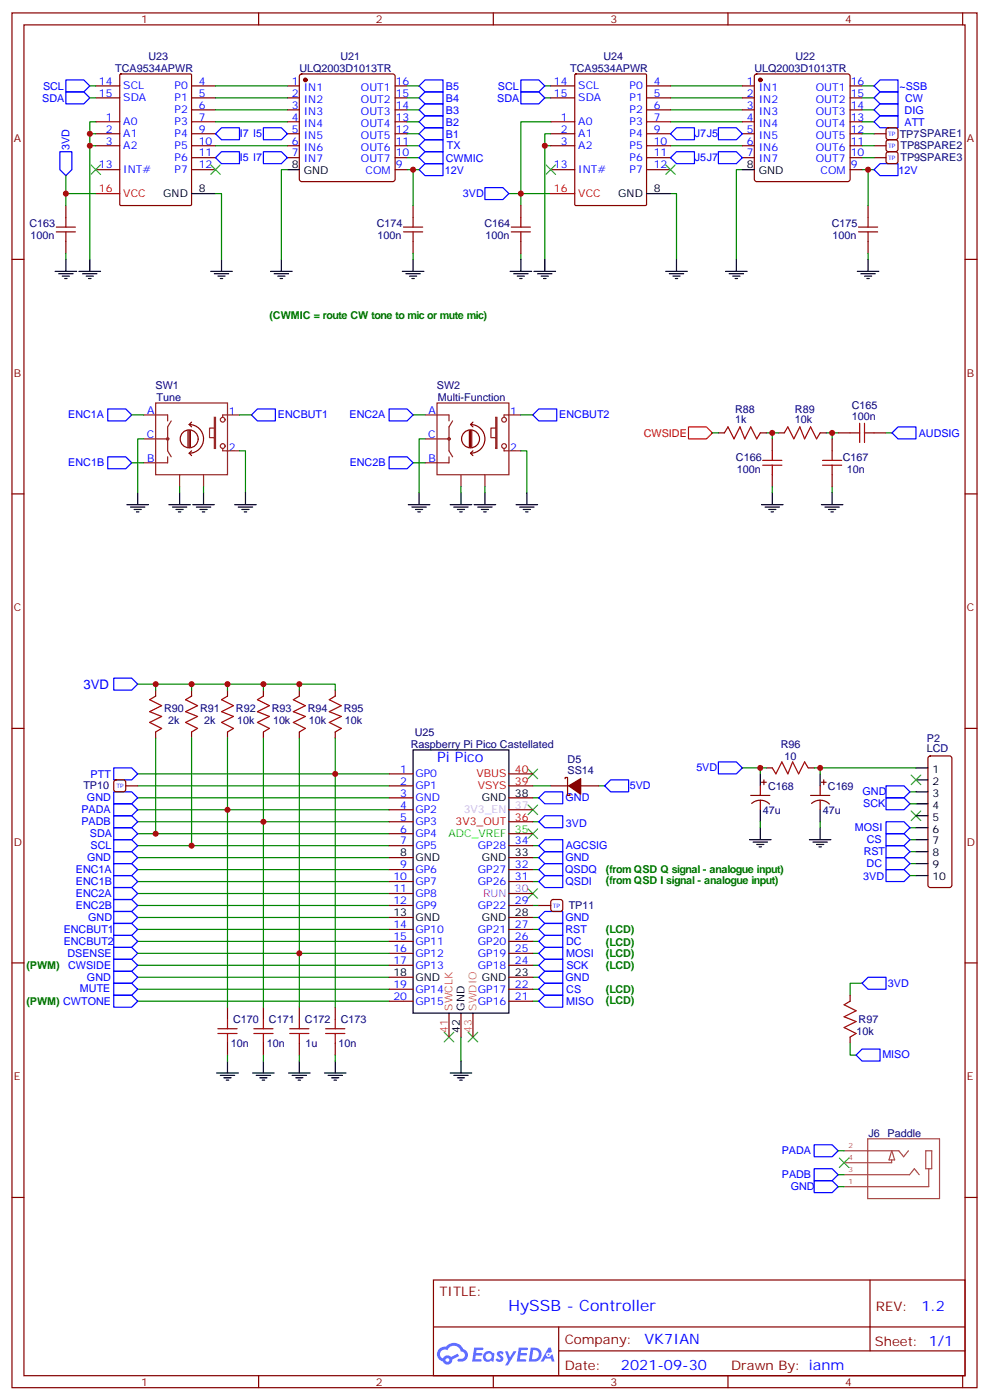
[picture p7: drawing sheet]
<svg xmlns="http://www.w3.org/2000/svg" width="291mm" height="413mm" viewBox="0 0 291 413" stroke-linecap="round" stroke-linejoin="round" font-family="sans-serif">
<g fill="none" stroke="#870000" stroke-width=".35">
<path d="M3.5 3.8h284.4v405.4h-284.4zM7.1 7.3h277.2v398.3h-277.2zM76.2 3.8v3.5M145.3 3.8v3.5M214.5 3.8v3.5M283.6 3.8v3.5M3.5 76.5h3.6M284.3 76.5h3.6M3.5 145.6h3.6M284.3 145.6h3.6M3.5 214.8h3.6M284.3 214.8h3.6"/>
<path d="M3.5 283.9h3.6M284.3 283.9h3.6M3.5 353.1h3.6M284.3 353.1h3.6M127.7 377.4h156.6v28.2h-156.6zM256.3 377.4v20.9M127.7 391.2h156.5M164.6 398.3h119.6M164.6 391.2v14.2M76.2 405.6v3.6M145.3 405.6v3.6M214.5 405.6v3.6"/>
<path d="M283.6 405.6v3.6"/>
</g>
<g fill="#5487ff">
<path d="M146.7 398.6a1.22 1.22 0 0 1 1.7 .2l-.4 .6a.47 .47 0 0 0-.3-.4 .47 .47 0 0 0-.5 .2l.1 .2a1.14 1.14 0 0 1 .8 1.8 1.14 1.14 0 0 1-1.9 0l-.2-.2 .5-.6 .7 .5a.29 .29 0 0 0 .3-.3 .29 .29 0 0 0-.2-.3 1.04 1.04 0 0 1-.6-1.7z"/>
<path d="M139.7 397.3h2.4l.3 .2-.2 .5-1.8 .1-.1 .8h1.5l.3 .4-.3 .4h-1.6l-.2 1.1h1.7l.2 .3-.2 .3-2.6 .1z"/>
<path d="M152.8 397.3h2.4l.3 .2-.1 .5-1.8 .1-.2 .8h1.6l.3 .4-.4 .4h-1.6l-.1 1.1h1.7l.2 .3-.2 .3-2.6 .1z"/>
<path d="M161.6 397.3h.7l.3 1.3-.6 .3a.69 .69 0 0 0-1 .3 .69 .69 0 0 0 .4 .9 .69 .69 0 0 0 .9-.6l.5-.2 .6 2.2h-.8l-.2-.9h-1.8l-.5 .9h-.8z"/>
<path d="M148.8 398.4h.8l.6 1.8 1.1-1.8h.9l-2.6 4.2h-.8l.9-1.5z"/>
<path d="M156.4 397.3l-.6 4.2h1.3a2.11 2.11 0 0 0 2.5-2.1 2.11 2.11 0 0 0-2.5-2.1zM157.1 398.1a1.39 1.39 0 0 1 1.7 1.4 1.39 1.39 0 0 1-1.8 1.3h-.3z"/>
<path d="M142.7 399a1.54 1.54 0 0 0-.1 2.1 1.54 1.54 0 0 0 2.2 .1l.6 .3 .3-2.3-.2-.3h-.4a1.49 1.49 0 0 0-2.4 .1zM143 400a.94 .94 0 0 1 1.8 0 .94 .94 0 0 1-1.8 0z"/>
<path d="M129.4 397.7a2.18 2.18 0 0 0 1.1 3.7 1.44 1.44 0 0 0 1.6 .9 1.44 1.44 0 0 0 1.2-1.4l2-1-.5-.8-1.9 1a1.47 1.47 0 0 0-2.4 .4 1.39 1.39 0 0 1-.7-1.9 1.39 1.39 0 0 1 2-.5 2.12 2.12 0 0 1 2.2-1.3 2.12 2.12 0 0 1 1.9 1.7 1.14 1.14 0 0 1 1.1 1.4 1.14 1.14 0 0 1-1.7 .7 .43 .43 0 0 0-.5 .4 .43 .43 0 0 0 .4 .5 1.98 1.98 0 0 0 2.5-1.2 1.98 1.98 0 0 0-1.2-2.6 3.1 3.1 0 0 0-5.3-.6l-.9 .1zM131.3 401a.55 .55 0 0 1 1.1 0 .55 .55 0 0 1-1.1 0z"/>
<circle cx="161.6" cy="399.4" r=".26"/>
</g>
<g fill="none" stroke="#008700" stroke-width=".35">
<path d="M26.5 25.3h1.7M26.5 28.9h1.7M26.5 39.4h1.7M28.2 35.9h-1.7v40.6M63.5 25.3h21.2M63.5 28.9h21.2M63.5 32.4h21.2M63.5 35.9h21.2M119.9 25.3h3.6M119.9 28.9h3.6M119.9 32.4h3.6M119.9 35.9h3.6"/>
<path d="M119.9 39.4h3.6M160.5 25.3h1.8M160.5 28.9h1.8M162.3 35.9h-8.8v24.7M162.3 39.4h-1.8v3.6M197.6 25.3h21.1M197.6 28.9h21.1M197.6 32.4h21.1M197.6 35.9h21.1M254 25.3h3.5M254 28.9h3.5M254 32.4h3.5"/>
<path d="M254 35.9h3.5M254 39.4h3.5M19.4 51.8v5.3h8.8M19.4 57.1v3.5M26.5 43h1.7M63.5 57.1h1.8v19.4M63.5 43h21.2M84.7 50h-1.8v26.5M119.9 50h3.6M119.9 43h3.6M119.9 46.5h3.6M121.7 50v10.6"/>
<path d="M149.9 57.1h12.4M162.3 43h-1.8v33.5M197.6 57.1h1.7v19.4M197.6 43h21.1M218.7 50h-1.7v26.5M254 50h3.5M254 43h3.5M254 46.5h3.5M255.8 50v10.6M19.4 74.7v1.8M121.7 74.7v1.8M153.5 74.7v1.8"/>
<path d="M255.8 74.7v1.8M38.8 136.5h3.5M38.8 122.3h3.5M42.3 129.4h-1.7v15.9M70.6 132.9h1.7v12.4M70.6 122.3h3.5M121.7 136.5h3.5M121.7 122.3h3.5M125.2 129.4h-1.7v15.9M153.5 132.9h1.7v12.4M153.5 122.3h3.5M209.9 127.6h1.8"/>
<path d="M225.8 127.6h1.7M229.3 127.6h-1.8v1.8M243.4 127.6h1.8v1.8M245.2 127.6h1.7M261.1 127.6h1.7M52.9 143.5v1.8M60 143.5v1.8M135.8 143.5v1.8M142.9 143.5v1.8M227.5 143.5v1.8M245.2 143.5v1.8M40.6 201.7h15.8v1.8"/>
<path d="M45.9 201.7v1.8M45.9 217.6v28.2M56.4 201.7h42.4v1.8M56.4 217.6v31.7M67 201.7v1.8M67 217.6v79.4M77.6 201.7v1.8M77.6 217.6v79.4M88.2 201.7v1.8M88.2 217.6v79.4M98.8 217.6v79.4M40.6 238.8h74.1"/>
<path d="M40.6 231.7h74.1M40.6 228.2h74.1M40.6 235.2h74.1M157 231.7h5.3M157 235.2h1.7M176.4 231.7h1.8M218.7 226.4h7.1M224 226.4v1.8M239.9 226.4h30M241.7 226.4v1.8M268.1 233.5h1.8M268.1 237h1.8"/>
<path d="M40.6 259.9h74.1M40.6 256.4h74.1M40.6 249.3h74.1M40.6 245.8h74.1M40.6 242.3h74.1M40.6 252.9h74.1M157 259.9h1.7M157 256.4h1.7M157 249.3h1.7M157 242.3h1.7M157 252.9h1.7M224 242.3v1.8"/>
<path d="M241.7 242.3v1.8M268.1 254.6h1.8M268.1 251.1h1.8M268.1 247.6h1.8M268.1 244.1h1.8M268.1 258.2h1.8M40.6 277.6h74.1M40.6 274h74.1M40.6 267h74.1M40.6 263.5h74.1M40.6 270.5h74.1M157 277.6h1.7"/>
<path d="M157 274h1.7M157 267h1.7M157 270.5h1.7M40.6 295.2h74.1M40.6 291.7h74.1M40.6 284.6h74.1M40.6 281.1h74.1M40.6 288.1h74.1M157 295.2h1.7M157 291.7h1.7M157 284.6h1.7M157 281.1h1.7"/>
<path d="M157 288.1h1.7M254 289.9h-3.5v3.5M67 311.1v1.7M77.6 311.1v1.7M88.2 311.1v1.7M98.8 311.1v1.7M135.8 305.8v7M250.5 307.6v3.5h1.7M246.9 339.3h1.8M246.9 346.4h1.8M246.9 349.9h1.8"/>
</g>
<g fill="none" stroke="#3c3" stroke-width=".35">
<path d="M26.8 48.6l2.8 2.8M29.6 48.6l-2.8 2.8M62.1 48.6l2.8 2.8M64.9 48.6l-2.8 2.8M160.9 48.6l2.8 2.8M163.7 48.6l-2.8 2.8M196.1 48.6l2.9 2.8M199 48.6l-2.9 2.8M155.6 237.3l2.8 2.9M155.6 226.8l2.8 2.8M158.4 237.3l-2.8 2.9M158.4 226.8l-2.8 2.8"/>
<path d="M268.5 239.1l2.8 2.8M268.5 228.5l2.8 2.9M271.3 239.1l-2.8 2.8M271.3 228.5l-2.8 2.9M155.6 244.4l2.8 2.8M158.4 244.4l-2.8 2.8M155.6 262l2.8 2.9M158.4 262l-2.8 2.9M130.9 304.4l2.8 2.8M133.7 304.4l-2.8 2.8M137.9 304.4l2.9 2.8M140.8 304.4l-2.9 2.8"/>
<path d="M247.3 341.4l2.8 2.8M250.1 341.4l-2.8 2.8"/>
</g>
<g fill="none" stroke="#00f" stroke-width=".35">
<path d="M19.4 27.1h5.3l1.8 1.8-1.8 1.7h-5.3zM19.4 23.6h5.3l1.8 1.7-1.8 1.8h-5.3zM63.5 39.4l1.8-1.7h5.3v3.5h-5.3zM77.6 37.7h5.3l1.8 1.7-1.8 1.8h-5.3zM123.5 39.4l1.7-1.7h5.3v3.5h-5.3zM125.2 34.1h5.3v3.6h-5.3l-1.7-1.8zM125.2 30.6h5.3v3.5h-5.3l-1.7-1.7zM125.2 27.1h5.3v3.5h-5.3l-1.7-1.7zM125.2 23.6h5.3v3.5h-5.3l-1.7-1.8zM153.5 23.6h5.2l1.8 1.7-1.8 1.8h-5.2zM153.5 27.1h5.2l1.8 1.8-1.8 1.7h-5.2zM197.6 39.4l1.7-1.7h5.3v3.5h-5.3z"/>
<path d="M211.7 37.7h5.3l1.7 1.7-1.7 1.8h-5.3zM259.3 30.6h5.3v3.5h-5.3l-1.8-1.7zM259.3 27.1h5.3v3.5h-5.3l-1.8-1.7zM259.3 23.6h5.3v3.5h-5.3l-1.8-1.8zM259.3 34.1h5.3v3.6h-5.3l-1.8-1.8zM17.6 44.7h3.6v5.3l-1.8 1.8-1.8-1.8zM63.5 46.5l1.8-1.8h5.3v3.6h-5.3zM77.6 44.7h5.3l1.8 1.8-1.8 1.8h-5.3zM123.5 50l1.7-1.7h5.3v3.5h-5.3zM123.5 43l1.7-1.8h5.3v3.5h-5.3zM125.2 44.7h5.3v3.6h-5.3l-1.7-1.8zM142.9 55.3h5.3l1.7 1.8-1.7 1.7h-5.3z"/>
<path d="M197.6 46.5l1.7-1.8h5.3v3.6h-5.3zM211.7 44.7h5.3l1.7 1.8-1.7 1.8h-5.3zM257.5 50l1.8-1.7h5.3v3.5h-5.3zM31.7 134.7h5.3l1.8 1.8-1.8 1.7h-5.3zM31.7 120.6h5.3l1.8 1.7-1.8 1.8h-5.3zM74.1 122.3l1.7-1.7h5.3v3.5h-5.3zM114.7 134.7h5.2l1.8 1.8-1.8 1.7h-5.2zM114.7 120.6h5.2l1.8 1.7-1.8 1.8h-5.2zM158.7 120.6h5.3v3.5h-5.3l-1.7-1.8zM262.8 127.6l1.8-1.7h5.3v3.5h-5.3zM33.5 200h5.3l1.8 1.7-1.8 1.8h-5.3zM33.5 233.5h5.3l1.8 1.7-1.8 1.8h-5.3z"/>
<path d="M33.5 226.4h5.3l1.8 1.8-1.8 1.7h-5.3zM33.5 237h5.3l1.8 1.8-1.8 1.7h-5.3zM158.7 235.2l1.8-1.7h5.3v3.5h-5.3zM179.9 229.9h5.3v3.6h-5.3l-1.7-1.8zM211.7 224.6h5.3l1.7 1.8-1.7 1.8h-5.3zM261.1 231.7h5.2l1.8 1.8-1.8 1.7h-5.2zM261.1 235.2h5.2l1.8 1.8-1.8 1.8h-5.2zM33.5 251.1h5.3l1.8 1.8-1.8 1.7h-5.3zM33.5 247.6h5.3l1.8 1.7-1.8 1.8h-5.3zM33.5 244.1h5.3l1.8 1.7-1.8 1.8h-5.3zM33.5 258.2h5.3l1.8 1.7-1.8 1.8h-5.3zM33.5 254.6h5.3l1.8 1.8-1.8 1.8h-5.3z"/>
<path d="M33.5 240.5h5.3l1.8 1.8-1.8 1.8h-5.3zM158.7 252.9l1.8-1.8h5.3v3.5h-5.3zM158.7 259.9l1.8-1.7h5.3v3.5h-5.3zM158.7 256.4l1.8-1.8h5.3v3.6h-5.3zM158.7 242.3l1.8-1.8h5.3v3.6h-5.3zM158.7 249.3l1.8-1.7h5.3v3.5h-5.3zM261.1 256.4h5.2l1.8 1.8-1.8 1.7h-5.2zM261.1 252.9h5.2l1.8 1.7-1.8 1.8h-5.2zM261.1 249.3h5.2l1.8 1.8-1.8 1.8h-5.2zM261.1 245.8h5.2l1.8 1.8-1.8 1.7h-5.2zM261.1 242.3h5.2l1.8 1.8-1.8 1.7h-5.2zM33.5 268.7h5.3l1.8 1.8-1.8 1.8h-5.3z"/>
<path d="M33.5 265.2h5.3l1.8 1.8-1.8 1.7h-5.3zM33.5 261.7h5.3l1.8 1.8-1.8 1.7h-5.3zM33.5 272.3h5.3l1.8 1.7-1.8 1.8h-5.3zM33.5 275.8h5.3l1.8 1.8-1.8 1.7h-5.3zM33.5 279.3h5.3l1.8 1.8-1.8 1.8h-5.3zM158.7 270.5l1.8-1.8h5.3v3.6h-5.3zM158.7 277.6l1.8-1.8h5.3v3.5h-5.3zM158.7 274l1.8-1.7h5.3v3.5h-5.3zM33.5 286.4h5.3l1.8 1.7-1.8 1.8h-5.3zM33.5 289.9h5.3l1.8 1.8-1.8 1.7h-5.3zM33.5 293.4h5.3l1.8 1.8-1.8 1.8h-5.3zM33.5 282.9h5.3l1.8 1.7-1.8 1.8h-5.3z"/>
<path d="M158.7 288.1l1.8-1.7h5.3v3.5h-5.3zM158.7 281.1l1.8-1.8h5.3v3.6h-5.3zM158.7 284.6l1.8-1.7h5.3v3.5h-5.3zM158.7 291.7l1.8-1.8h5.3v3.5h-5.3zM158.7 295.2l1.8-1.8h5.3v3.6h-5.3zM254 289.9l1.8-1.8h5.3v3.6h-5.3zM254 309.3h5.3v3.5h-5.3l-1.8-1.7zM239.9 337.5h5.3l1.7 1.8-1.7 1.8h-5.3zM239.9 344.6h5.3l1.7 1.8-1.7 1.7h-5.3zM239.9 348.1h5.3l1.7 1.8-1.7 1.7h-5.3z"/>
</g>
<g fill="none" stroke="#870000" stroke-width=".35">
<path d="M28.2 25.3h7.1M28.2 28.9h7.1M28.2 35.9h7.1M28.2 39.4h7.1M35.3 22l.3-.2h20.5l.3 .2v38.3l-.1 .3h-20.7l-.3-.2zM56.4 25.3h7.1M56.4 28.9h7.1M56.4 32.4h7.1M56.4 35.9h7.1M56.4 39.4h7.1M84.7 25.3h3.5M84.7 28.9h3.5"/>
<path d="M84.7 32.4h3.5M84.7 35.9h3.5M84.7 39.4h3.5M88.4 22l.5-.2h26.8l.5 .2 .2 .5v30.3l-.2 .5-.5 .3h-26.8l-.5-.3-.2-.5v-30.3zM116.4 25.3h3.5M116.4 28.9h3.5M116.4 32.4h3.5M116.4 35.9h3.5M116.4 39.4h3.5M162.3 25.3h7M162.3 28.9h7M162.3 35.9h7"/>
<path d="M162.3 39.4h7M169.4 22l.3-.2h20.4l.4 .2v38.3l-.2 .3h-20.6l-.3-.2zM190.5 25.3h7.1M190.5 28.9h7.1M190.5 32.4h7.1M190.5 35.9h7.1M190.5 39.4h7.1M218.7 25.3h3.5M218.7 28.9h3.5M218.7 32.4h3.5M218.7 35.9h3.5M218.7 39.4h3.5"/>
<path d="M222.5 22l.5-.2h26.8l.5 .2 .2 .5v30.3l-.3 .5-.4 .3h-26.8l-.5-.3-.3-.5v-30.3zM250.5 25.3h3.5M250.5 28.9h3.5M250.5 32.4h3.5M250.5 35.9h3.5M250.5 39.4h3.5M257.5 39.4h3.6M261.3 37.9l.5-.2h2.1l.5 .2 .2 .5v2.1l-.3 .5-.4 .2h-2.1l-.5-.2-.2-.5v-2.1zM28.2 43h7.1M28.2 50h7.1M56.4 43h7.1M56.4 46.5h7.1"/>
<path d="M56.4 50h7.1M84.7 43h3.5M84.7 46.5h3.5M116.4 43h3.5M116.4 46.5h3.5M116.4 50h3.5M162.3 43h7M162.3 50h7M190.5 43h7.1M190.5 46.5h7.1M190.5 50h7.1M218.7 43h3.5"/>
<path d="M218.7 46.5h3.5M250.5 43h3.5M250.5 46.5h3.5M250.5 50h3.5M257.5 43h3.6M257.5 46.5h3.6M261.3 41.4l.5-.2h2.1l.5 .2 .2 .5v2.1l-.3 .5-.4 .2h-2.1l-.5-.2-.2-.5v-2.1zM261.3 44.9l.5-.2h2.1l.5 .2 .2 .5v2.2l-.3 .5-.4 .2h-2.1l-.5-.3-.2-.4v-2.2zM19.4 60.6v3.5M19.4 71.2v3.5M121.7 60.6v3.5M121.7 71.2v3.5"/>
<path d="M153.5 60.6v3.5M153.5 71.2v3.5M255.8 60.6v3.5M255.8 71.2v3.5M211.7 127.6h1.7M224 127.6h1.8M227.5 129.4v3.5M227.5 140v3.5M229.3 127.6h1.8M241.7 127.6h1.7M245.2 129.4v3.5M245.2 140v3.5"/>
<path d="M246.9 127.6h3.6M257.5 127.6h3.6M45.9 203.5v1.7M45.9 215.8v1.8M56.4 203.5v1.7M56.4 215.8v1.8M67 203.5v1.7M67 215.8v1.8M77.6 203.5v1.7M77.6 215.8v1.8M88.2 203.5v1.7M88.2 215.8v1.8"/>
<path d="M98.8 203.5v1.7M98.8 215.8v1.8M33.7 230.1l.5-.2h2.1l.5 .2 .2 .5v2.2l-.2 .5-.5 .2h-2.1l-.5-.3-.2-.4v-2.2zM37 231.7h3.6M114.7 231.7h7M114.7 228.2h7M114.7 235.2h7M114.7 238.8h7M149.9 231.7h7.1M149.9 228.2h7.1M149.9 235.2h7.1M149.9 238.8h7.1"/>
<path d="M162.3 231.7h5.3M166.5 229.6v-.4h.7v5.3h.7v-.3M171.1 231.7h5.3M221.2 234.5h5.6M221.5 236.9a3.8 3.8 0 0 1 5.2 .2M224.4 230.6h1.4M225.1 229.9v1.5M225.8 226.4h1.7M238.1 226.4h1.8M238.8 234.5h5.7M239.1 236.9a3.8 3.8 0 0 1 5.3 .2M242 230.6h1.4"/>
<path d="M242.7 229.9v1.5M273.6 223.1l.5-.2h5.7l.5 .2 .2 .5v37.4l-.3 .5-.4 .2h-5.7l-.5-.2-.2-.5v-37.4zM114.7 242.3h7M114.7 245.8h7M114.7 249.3h7M114.7 252.9h7M114.7 256.4h7M114.7 259.9h7M149.9 242.3h7.1M149.9 245.8h7.1M149.9 249.3h7.1M149.9 252.9h7.1"/>
<path d="M149.9 256.4h7.1M149.9 259.9h7.1M114.7 263.5h7M114.7 267h7M114.7 270.5h7M114.7 274h7M114.7 277.6h7M149.9 263.5h7.1M149.9 267h7.1M149.9 270.5h7.1M149.9 274h7.1M149.9 277.6h7.1"/>
<path d="M158.7 267h3.6M162.5 265.4l.5-.2h2.1l.5 .2 .2 .5v2.1l-.2 .5-.5 .2h-2.1l-.5-.2-.2-.5v-2.1zM67 297v3.5M77.6 297v3.5M88.2 297v3.5M98.8 297v3.5M114.7 281.1h7M114.7 284.6h7M114.7 288.1h7M114.7 291.7h7M114.7 295.2h7M132.3 298.7v7.1"/>
<path d="M135.8 298.7v7.1M139.3 298.7v7.1M149.9 281.1h7.1M149.9 284.6h7.1M149.9 288.1h7.1M149.9 291.7h7.1M149.9 295.2h7.1M250.5 293.4v1.8M67 307.6v3.5M77.6 307.6v3.5M88.2 307.6v3.5M98.8 307.6v3.5"/>
<path d="M250.5 305.8v1.8"/>
</g>
<g fill="#870000" stroke="#870000" stroke-width=".35">
<path d="M167.6 231.7l3.5-2.1v4.6z"/>
<circle cx="90" cy="23.6" r=".53"/>
<circle cx="224" cy="23.6" r=".53"/>
</g>
<g fill="none" stroke="#000" stroke-width=".35">
<path d="M56.4 57.1h7.1M84.7 50h3.5M190.5 57.1h7.1M218.7 50h3.5M19.4 76.5v3.5M26.5 76.5v3.5M65.3 76.5v3.5M82.9 76.5v3.5M121.7 76.5v3.5M153.5 76.5v3.5M160.5 76.5v3.5M199.3 76.5v3.5"/>
<path d="M217 76.5v3.5M255.8 76.5v3.5M16.2 80h6.4M17.3 80.7h4.2M18.3 81.4h2.2M19 82.1h.8M23.3 80h6.3M24.3 80.7h4.3M25.4 81.4h2.1M26.1 82.1h.7M62.1 80h6.3M63.1 80.7h4.3"/>
<path d="M64.2 81.4h2.1M64.9 82.1h.7M79.7 80h6.4M80.8 80.7h4.2M81.8 81.4h2.2M82.5 82.1h.8M118.5 80h6.4M119.6 80.7h4.2M120.6 81.4h2.2M121.4 82.1h.7M150.3 80h6.3M151.3 80.7h4.3"/>
<path d="M152.4 81.4h2.1M153.1 82.1h.7M157.3 80h6.4M158.4 80.7h4.2M159.5 81.4h2.1M160.2 82.1h.7M196.1 80h6.4M197.2 80.7h4.2M198.3 81.4h2.1M199 82.1h.7M213.8 80h6.3M214.8 80.7h4.3"/>
<path d="M215.9 81.4h2.1M216.6 82.1h.7M252.6 80h6.3M253.6 80.7h4.3M254.7 81.4h2.1M255.4 82.1h.7M37.4 148.8h6.3M38.5 149.5h4.2M39.5 150.2h2.1M40.2 150.9h.7M40.6 145.3v3.5M49.7 148.8h6.4"/>
<path d="M50.8 149.5h4.2M51.9 150.2h2.1M52.6 150.9h.7M52.9 145.3v3.5M56.8 148.8h6.3M57.9 149.5h4.2M58.9 150.2h2.1M59.6 150.9h.7M60 145.3v3.5M69.1 148.8h6.4M70.2 149.5h4.2M71.3 150.2h2.1"/>
<path d="M72 150.9h.7M72.3 145.3v3.5M120.3 148.8h6.3M121.4 149.5h4.2M122.4 150.2h2.1M123.1 150.9h.7M123.5 145.3v3.5M132.6 148.8h6.4M133.7 149.5h4.2M134.8 150.2h2.1M135.5 150.9h.7M135.8 145.3v3.5"/>
<path d="M139.7 148.8h6.3M140.8 149.5h4.2M141.8 150.2h2.1M142.5 150.9h.7M142.9 145.3v3.5M152 148.8h6.4M153.1 149.5h4.2M154.2 150.2h2.1M154.9 150.9h.7M155.2 145.3v3.5M224.4 148.8h6.3M225.4 149.5h4.3"/>
<path d="M226.5 150.2h2.1M227.2 150.9h.7M227.5 145.3v3.5M242 148.8h6.4M243.1 149.5h4.2M244.1 150.2h2.1M244.8 150.9h.7M245.2 145.3v3.5M121.7 221.1h28.2v77.6h-28.2zM224 228.2v3.5M224 238.8v3.5M241.7 228.2v3.5"/>
<path d="M241.7 238.8v3.5M269.9 226.4h3.5M269.9 229.9h3.5M269.9 233.5h3.5M269.9 237h3.5M220.8 247.6h6.4M221.9 248.3h4.2M223 249h2.1M223.7 249.7h.7M224 244.1v3.5M238.5 247.6h6.3M239.5 248.3h4.3"/>
<path d="M240.6 249h2.1M241.3 249.7h.7M241.7 244.1v3.5M269.9 240.5h3.5M269.9 244.1h3.5M269.9 247.6h3.5M269.9 251.1h3.5M269.9 254.6h3.5M269.9 258.2h3.5M63.9 316.4h6.3M64.9 317.1h4.2M66 317.8h2.1"/>
<path d="M66.7 318.5h.7M67 312.8v3.6M74.4 316.4h6.4M75.5 317.1h4.2M76.6 317.8h2.1M77.3 318.5h.7M77.6 312.8v3.6M85 316.4h6.4M86.1 317.1h4.2M87.1 317.8h2.2M87.8 318.5h.7M88.2 312.8v3.6"/>
<path d="M95.6 316.4h6.4M96.7 317.1h4.2M97.7 317.8h2.1M98.4 318.5h.7M98.8 312.8v3.6M132.6 316.4h6.4M133.7 317.1h4.2M134.8 317.8h2.1M135.5 318.5h.7M135.8 312.8v3.6"/>
</g>
<g fill="none" stroke="#8c2424" stroke-width=".35">
<path d="M45.9 118.8h21.1v21.2h-21.1zM128.8 118.8h21.1v21.2h-21.1zM42.3 122.3h7.1v1.8M42.3 129.4h7.1M49.4 134.7v1.8h-7.1M50.4 124.1l-1 1.8v7l1 1.8M52.9 140v3.5M60 140v3.5M63.1 123h.4v9.2h-.4zM63.1 126.2h-1.4v2.8h1.4M65.6 132.2v.7h5M70.6 122.3h-5v.7"/>
<path d="M125.2 129.4h7.1M125.2 122.3h7.1v1.8M132.3 134.7v1.8h-7.1M133.3 124.1l-1 1.8v7l1 1.8M135.8 140v3.5M142.9 140v3.5M146 123h.4v9.2h-.4zM146 126.2h-1.4v2.8h1.4M148.5 132.2v.7h5M153.5 122.3h-5v.7"/>
<circle cx="49.4" cy="129.4" r=".35"/>
<circle cx="65.6" cy="131.5" r=".71"/>
<circle cx="65.6" cy="123.8" r=".71"/>
<circle cx="132.3" cy="129.4" r=".35"/>
<circle cx="148.5" cy="123.8" r=".71"/>
<circle cx="148.5" cy="131.5" r=".71"/>
</g>
<g fill="none" stroke="#850000" stroke-width=".35">
<path d="M55.4 126.9v5M55.7 125.2a4.2 4.2 0 0 1 4.3 4.2 4.2 4.2 0 0 1-4.3 4.2M55.7 133.6l.7 .7M55.7 126.9v5M55.7 125.2l.7 .7M56.1 126.9v5M56.4 132.9l-.7 .7M56.4 124.5l-.7 .7M58.4 129.4a2.65 2.65 0 0 0-3.8-2.4 2.65 2.65 0 0 0-.6 4.4 2.65 2.65 0 0 0 4.3-1.3l.1-.6M138.3 126.9v5M138.6 125.2a4.2 4.2 0 0 1 4.3 4.2 4.2 4.2 0 0 1-4.3 4.2M138.6 133.6l.7 .7"/>
<path d="M138.6 126.9v5M138.6 125.2l.7 .7M139 126.9v5M139.3 132.9l-.7 .7M139.3 124.5l-.7 .7M141.3 129.4a2.65 2.65 0 0 0-3.8-2.4 2.65 2.65 0 0 0-.6 4.4 2.65 2.65 0 0 0 4.3-1.3l.1-.6"/>
</g>
<path d="M28.2 57.1h7.1M162.3 57.1h7M202.8 125.9h5.3l1.8 1.7-1.8 1.8h-5.3z" fill="none" stroke="#f00" stroke-width=".35"/>
<g fill="none" stroke="#a10000" stroke-width=".35">
<path d="M16.6 67h5.6M16.6 68.4h5.6M19.4 64.1v2.9M19.4 68.4v2.8M118.9 67h5.6M118.9 68.4h5.6M121.7 64.1v2.9M121.7 68.4v2.8M150.6 67h5.7M150.6 68.4h5.7M153.5 64.1v2.9M153.5 68.4v2.8"/>
<path d="M252.9 67h5.7M252.9 68.4h5.7M255.8 64.1v2.9M255.8 68.4v2.8M213.4 127.6l1.1-1.7 1.8 3.5 1.7-3.5 1.4 3.5 1.8-3.5 1.8 3.5 1-1.8M224.7 135.7h5.7M224.7 137.2h5.7M227.5 132.9v2.8M227.5 137.2v2.8M231.1 127.6l1-1.7 1.8 3.5 1.8-3.5 1.4 3.5 1.7-3.5 1.8 3.5 1.1-1.8M242.4 135.7h5.6M242.4 137.2h5.6"/>
<path d="M245.2 132.9v2.8M245.2 137.2v2.8M250.5 127.6h2.8M253.3 124.8v5.7M254.7 124.8v5.7M254.7 127.6h2.8M45.9 205.2l-1.8 1.1 3.5 1.8-3.5 1.7 3.5 1.4-3.5 1.8 3.5 1.8-1.7 1M56.4 205.2l-1.7 1.1 3.5 1.8-3.5 1.7 3.5 1.4-3.5 1.8 3.5 1.8-1.8 1M67 205.2l-1.7 1.1 3.5 1.8-3.5 1.7 3.5 1.4-3.5 1.8 3.5 1.8-1.8 1M77.6 205.2l-1.8 1.1 3.6 1.8-3.6 1.7 3.6 1.4-3.6 1.8 3.6 1.8-1.8 1M88.2 205.2l-1.8 1.1 3.6 1.8-3.6 1.7 3.6 1.4-3.6 1.8 3.6 1.8-1.8 1M98.8 205.2l-1.8 1.1 3.5 1.8-3.5 1.7 3.5 1.4-3.5 1.8 3.5 1.8-1.7 1"/>
<path d="M227.5 226.4l1.1 1.8 1.8-3.6 1.7 3.6 1.4-3.6 1.8 3.6 1.8-3.6 1 1.8M250.5 295.2l-1.8 1.1 3.5 1.7-3.5 1.8 3.5 1.4-3.5 1.8 3.5 1.7-1.7 1.1M64.2 303.3h5.6M64.2 304.7h5.6M67 300.5v2.8M67 304.7v2.9M74.8 303.3h5.6M74.8 304.7h5.6M77.6 300.5v2.8M77.6 304.7v2.9M85.4 303.3h5.6M85.4 304.7h5.6"/>
<path d="M88.2 300.5v2.8M88.2 304.7v2.9M96 303.3h5.6M96 304.7h5.6M98.8 300.5v2.8M98.8 304.7v2.9"/>
</g>
<path d="M224 231.7v2.8M224 235.9v2.9M241.7 231.7v2.8M241.7 235.9v2.9" fill="none" stroke="#900" stroke-width=".35"/>
<path d="M248.7 339.3h16.1l1.4 1.8 1.4-1.8M255.7 335.8h21.1v17.6h-21.1zM262.7 339.3h.1M262.7 339.3l.9 2.7h-1.7zM272.8 339.3h1.7v5.3h-1.7zM248.7 346.4h19.3l1.4-1.8 1.4 1.8M262.7 342v.8h-14M273.6 344.6v5.3h-24.9" fill="none" stroke="#a64a4a" stroke-width=".35"/>
<g fill="#c00">
<circle cx="26.5" cy="39.4" r=".88"/>
<circle cx="26.5" cy="43" r=".88"/>
<circle cx="45.9" cy="245.8" r=".88"/>
<circle cx="56.4" cy="249.3" r=".88"/>
<circle cx="45.9" cy="201.7" r=".88"/>
<circle cx="19.4" cy="57.1" r=".88"/>
<circle cx="56.4" cy="201.7" r=".88"/>
<circle cx="241.7" cy="226.4" r=".88"/>
<circle cx="224" cy="226.4" r=".88"/>
<circle cx="98.8" cy="228.2" r=".88"/>
<circle cx="88.2" cy="281.1" r=".88"/>
<circle cx="77.6" cy="201.7" r=".88"/>
<circle cx="88.2" cy="201.7" r=".88"/>
<circle cx="67" cy="238.8" r=".88"/>
<circle cx="77.6" cy="242.3" r=".88"/>
<circle cx="67" cy="201.7" r=".88"/>
<circle cx="153.5" cy="57.1" r=".88"/>
<circle cx="245.2" cy="127.6" r=".88"/>
<circle cx="227.5" cy="127.6" r=".88"/>
<circle cx="160.5" cy="43" r=".88"/>
<circle cx="121.7" cy="50" r=".88"/>
<circle cx="255.8" cy="50" r=".88"/>
</g>
<text font-size="4.6" fill="#00f" x="149.8" y="386.4">HySSB - Controller</text>
<g font-size="4.2" fill="#00f">
<text x="128.8" y="224.6">Pi Pico</text>
<text x="271.5" y="386.7">1.2</text>
<text x="189.9" y="396.2">VK7IAN</text>
<text x="183" y="404">2021-09-30</text>
</g>
<text font-size="3.9" fill="#00f" x="24.6" y="203">3VD</text>
<g font-size="3.9" fill="#800">
<text x="129.5" y="382">TITLE:</text>
<text x="258.1" y="386.7">REV:</text>
<text x="166.4" y="396.2">Company:</text>
<text x="257.7" y="396.8">Sheet: 1/1</text>
<text x="166.4" y="403.9">Date:</text>
<text x="215.4" y="403.9">Drawn By: ianm</text>
</g>
<g font-size="3.2" fill="#800">
<text x="41.6" y="6.8">1</text>
<text x="110.8" y="6.8">2</text>
<text x="179.9" y="6.8">3</text>
<text x="249.1" y="6.8">4</text>
<text x="4.1" y="41.9">A</text>
<text x="284.9" y="41.9">A</text>
<text x="4.1" y="111.1">B</text>
<text x="284.9" y="111.1">B</text>
<text x="4.1" y="180.2">C</text>
<text x="284.9" y="180.2">C</text>
<text x="4.1" y="249.3">D</text>
<text x="284.9" y="249.3">D</text>
<text x="4.1" y="318.5">E</text>
<text x="284.9" y="318.5">E</text>
<text x="41.6" y="408.6">1</text>
<text x="110.8" y="408.6">2</text>
<text x="179.9" y="408.6">3</text>
<text x="249.1" y="408.6">4</text>
</g>
<g font-size="3.2" fill="#000080">
<text x="43.7" y="17.7">U23</text>
<text x="100.3" y="17.7">U21</text>
<text x="177.8" y="17.7">U24</text>
<text x="234.3" y="17.7">U22</text>
<text x="34" y="21.2">TCA9534APWR</text>
<text x="88.2" y="21.2">ULQ2003D1013TR</text>
<text x="168" y="21.2">TCA9534APWR</text>
<text x="222.3" y="21.2">ULQ2003D1013TR</text>
<text x="265.1" y="40.6">TP7SPARE1</text>
<text x="265.3" y="44">TP8SPARE2</text>
<text x="265.3" y="47.5">TP9SPARE3</text>
<text x="8.7" y="67">C163</text>
<text x="8.9" y="70.5">100n</text>
<text x="111" y="67">C174</text>
<text x="111.3" y="70.5">100n</text>
<text x="142.7" y="67">C164</text>
<text x="143" y="70.5">100n</text>
<text x="245.1" y="67">C175</text>
<text x="245.3" y="70.5">100n</text>
<text x="45.8" y="114.6">SW1</text>
<text x="46.1" y="118.2">Tune</text>
<text x="128.7" y="114.6">SW2</text>
<text x="129" y="118.2">Multi-Function</text>
<text x="216.6" y="124.8">1k</text>
<text x="216.6" y="121.9">R88</text>
<text x="234.2" y="124.8">10k</text>
<text x="234.2" y="121.9">R89</text>
<text x="251" y="123.8">100n</text>
<text x="251" y="120.6">C165</text>
<text x="216.8" y="135.8">C166</text>
<text x="248.3" y="135.8">C167</text>
<text x="217.1" y="139.4">100n</text>
<text x="249.5" y="139.3">10n</text>
<text x="48.4" y="209.9">R90</text>
<text x="58.9" y="209.9">R91</text>
<text x="69.5" y="209.9">R92</text>
<text x="80.1" y="209.9">R93</text>
<text x="90.7" y="209.9">R94</text>
<text x="101.3" y="209.9">R95</text>
<text x="49.5" y="213.4">2k</text>
<text x="60.1" y="213.4">2k</text>
<text x="69.9" y="213.4">10k</text>
<text x="80.4" y="213.4">10k</text>
<text x="91" y="213.4">10k</text>
<text x="101.6" y="213.4">10k</text>
<text x="121" y="220.5">Raspberry Pi Pico Castellated</text>
<text x="122.2" y="217">U25</text>
<text x="230" y="220.4">R96</text>
<text x="273.1" y="221.8">LCD</text>
<text x="273.1" y="218.7">P2</text>
<text x="167.2" y="225">D5</text>
<text x="231.1" y="224">10</text>
<text x="24.6" y="232.8">TP10</text>
<text x="167.2" y="228.2">SS14</text>
<text x="226.3" y="232.9">C168</text>
<text x="243.9" y="232.9">C169</text>
<text x="224.8" y="239.9">47u</text>
<text x="242.4" y="239.9">47u</text>
<text x="167.6" y="268">TP11</text>
<text x="68.7" y="301.6">C170</text>
<text x="79.3" y="301.6">C171</text>
<text x="89.8" y="301.6">C172</text>
<text x="100.4" y="301.6">C173</text>
<text x="252.4" y="305.2">10k</text>
<text x="253" y="301.6">R97</text>
<text x="68" y="308.7">10n</text>
<text x="78.6" y="308.7">10n</text>
<text x="90" y="308.7">1u</text>
<text x="99.8" y="308.7">10n</text>
<text x="255.9" y="335.2">J6</text>
<text x="261.5" y="335.2">Paddle</text>
</g>
<g font-size="3.2" fill="#00f">
<text x="12.5" y="30">SDA</text>
<text x="12.7" y="26.5">SCL</text>
<text x="29.1" y="25">14</text>
<text x="29.1" y="28.5">15</text>
<text x="36.3" y="26.4">SCL</text>
<text x="36.3" y="29.9">SDA</text>
<text x="51.5" y="26.4">P0</text>
<text x="51.5" y="29.9">P1</text>
<text x="58.6" y="25">4</text>
<text x="58.6" y="28.5">5</text>
<text x="86" y="25">1</text>
<text x="86" y="28.5">2</text>
<text x="89.5" y="26.7">IN1</text>
<text x="106.3" y="26.7">OUT1</text>
<text x="116.6" y="28.5">15</text>
<text x="116.6" y="25">16</text>
<text x="131.4" y="26.6">B5</text>
<text x="146.5" y="30">SDA</text>
<text x="146.7" y="26.5">SCL</text>
<text x="163.2" y="25">14</text>
<text x="163.2" y="28.5">15</text>
<text x="170.4" y="26.4">SCL</text>
<text x="170.4" y="29.9">SDA</text>
<text x="185.5" y="26.4">P0</text>
<text x="185.5" y="29.9">P1</text>
<text x="192.6" y="25">4</text>
<text x="192.6" y="28.5">5</text>
<text x="220.1" y="25">1</text>
<text x="220.1" y="28.5">2</text>
<text x="223.6" y="26.7">IN1</text>
<text x="240.4" y="26.7">OUT1</text>
<text x="250.6" y="28.5">15</text>
<text x="250.6" y="25">16</text>
<text x="265" y="26.6">~SSB</text>
<text x="31.1" y="35.6">1</text>
<text x="51.5" y="33.4">P2</text>
<text x="58.6" y="32">6</text>
<text x="58.6" y="35.6">7</text>
<text x="86" y="32">3</text>
<text x="86" y="35.6">4</text>
<text x="89.5" y="30.3">IN2</text>
<text x="89.5" y="33.8">IN3</text>
<text x="106.3" y="33.8">OUT3</text>
<text x="106.3" y="30.3">OUT2</text>
<text x="116.6" y="35.6">13</text>
<text x="116.6" y="32">14</text>
<text x="131.4" y="33.7">B3</text>
<text x="131.4" y="30.2">B4</text>
<text x="165.2" y="35.6">1</text>
<text x="185.5" y="33.4">P2</text>
<text x="192.6" y="32">6</text>
<text x="192.6" y="35.6">7</text>
<text x="220.1" y="32">3</text>
<text x="220.1" y="35.6">4</text>
<text x="223.6" y="30.3">IN2</text>
<text x="223.6" y="33.8">IN3</text>
<text x="240.4" y="33.8">OUT3</text>
<text x="240.4" y="30.3">OUT2</text>
<text x="250.6" y="35.6">13</text>
<text x="250.6" y="32">14</text>
<text x="266.5" y="33.7">DIG</text>
<text x="266.7" y="30.2">CW</text>
<text x="31.1" y="39.1">2</text>
<text x="36.3" y="37">A0</text>
<text x="36.3" y="40.5">A1</text>
<text x="51.5" y="37">P3</text>
<text x="51.5" y="40.5">P4</text>
<text x="58.6" y="39.1">9</text>
<text x="70.7" y="40.5">I7 I5</text>
<text x="86" y="39.1">5</text>
<text x="89.5" y="37.3">IN4</text>
<text x="89.5" y="40.9">IN5</text>
<text x="106.3" y="40.9">OUT5</text>
<text x="106.3" y="37.3">OUT4</text>
<text x="116.6" y="39.1">12</text>
<text x="131.4" y="40.7">B1</text>
<text x="131.4" y="37.2">B2</text>
<text x="165.2" y="39.1">2</text>
<text x="170.4" y="37">A0</text>
<text x="170.4" y="40.5">A1</text>
<text x="185.5" y="37">P3</text>
<text x="185.5" y="40.5">P4</text>
<text x="192.6" y="39.1">9</text>
<text x="204.7" y="40.5">J7J5</text>
<text x="220.1" y="39.1">5</text>
<text x="223.6" y="37.3">IN4</text>
<text x="223.6" y="40.9">IN5</text>
<text x="240.4" y="40.9">OUT5</text>
<text x="240.4" y="37.3">OUT4</text>
<text x="250.6" y="39.1">12</text>
<text x="266.5" y="37.2">ATT</text>
<text x="20.5" y="44.2" transform="rotate(-90 20.5 44.2)">3VD</text>
<text x="31.1" y="42.6">3</text>
<text x="36.3" y="44">A2</text>
<text x="51.5" y="44">P5</text>
<text x="51.5" y="47.6">P6</text>
<text x="58.6" y="42.6">10</text>
<text x="58.6" y="46.1">11</text>
<text x="70.7" y="47.5">I5 I7</text>
<text x="86" y="42.6">6</text>
<text x="86" y="46.1">7</text>
<text x="89.5" y="44.4">IN6</text>
<text x="89.5" y="47.9">IN7</text>
<text x="106.3" y="47.9">OUT7</text>
<text x="106.3" y="44.4">OUT6</text>
<text x="116.6" y="46.1">10</text>
<text x="116.6" y="42.6">11</text>
<text x="131.4" y="47.8">CWMIC</text>
<text x="131.7" y="44">TX</text>
<text x="165.2" y="42.6">3</text>
<text x="170.4" y="44">A2</text>
<text x="185.5" y="44">P5</text>
<text x="185.5" y="47.6">P6</text>
<text x="192.6" y="42.6">10</text>
<text x="192.6" y="46.1">11</text>
<text x="204.7" y="47.5">J5J7</text>
<text x="220.1" y="42.6">6</text>
<text x="220.1" y="46.1">7</text>
<text x="223.6" y="44.4">IN6</text>
<text x="223.6" y="47.9">IN7</text>
<text x="240.4" y="47.9">OUT7</text>
<text x="240.4" y="44.4">OUT6</text>
<text x="250.6" y="46.1">10</text>
<text x="250.6" y="42.6">11</text>
<text x="29.1" y="49.7">13</text>
<text x="36.3" y="51.1">INT#</text>
<text x="51.5" y="51.1">P7</text>
<text x="58.6" y="49.7">12</text>
<text x="107.7" y="51.4">COM</text>
<text x="116.6" y="49.7">9</text>
<text x="131.1" y="51.3">12V</text>
<text x="163.2" y="49.7">13</text>
<text x="170.4" y="51.1">INT#</text>
<text x="185.5" y="51.1">P7</text>
<text x="192.6" y="49.7">12</text>
<text x="241.8" y="51.4">COM</text>
<text x="250.6" y="49.7">9</text>
<text x="264.7" y="51.3">12V</text>
<text x="136.4" y="58.1">3VD</text>
<text x="20.1" y="123.4">ENC1A</text>
<text x="43.3" y="122">A</text>
<text x="67.4" y="122.3">1</text>
<text x="81.9" y="123.4">ENCBUT1</text>
<text x="103" y="123.4">ENC2A</text>
<text x="126.2" y="122">A</text>
<text x="150.3" y="122.3">1</text>
<text x="164.8" y="123.4">ENCBUT2</text>
<text x="43.3" y="129">C</text>
<text x="126.2" y="129">C</text>
<text x="270.7" y="128.8">AUDSIG</text>
<text x="20.1" y="137.5">ENC1B</text>
<text x="43.3" y="136.1">B</text>
<text x="67.4" y="132.9">2</text>
<text x="103" y="137.5">ENC2B</text>
<text x="126.2" y="136.1">B</text>
<text x="150.3" y="132.9">2</text>
<text x="117.9" y="227.8">1</text>
<text x="205.2" y="227.5">5VD</text>
<text x="26.7" y="229.3">PTT</text>
<text x="117.9" y="231.4">2</text>
<text x="122.4" y="232.8">GP1</text>
<text x="122.4" y="229.2">GP0</text>
<text x="185.5" y="232.7">5VD</text>
<text x="24" y="239.8">PADA</text>
<text x="25.6" y="236.3">GND</text>
<text x="117.9" y="238.4">4</text>
<text x="117.9" y="234.9">3</text>
<text x="122.4" y="239.8">GP2</text>
<text x="122.4" y="236.3">GND</text>
<text x="166.6" y="236.3">GND</text>
<text x="254.1" y="234.5">GND</text>
<text x="254.4" y="238">SCK</text>
<text x="24" y="243.3">PADB</text>
<text x="117.9" y="245.5">6</text>
<text x="117.9" y="241.9">5</text>
<text x="122.4" y="243.3">GP3</text>
<text x="166.7" y="243.8">3VD</text>
<text x="251.9" y="245.1">MOSI</text>
<text x="26.5" y="246.9">SDA</text>
<text x="26.7" y="250.4">SCL</text>
<text x="117.9" y="249">7</text>
<text x="122.4" y="250.4">GP5</text>
<text x="122.4" y="246.9">GP4</text>
<text x="140.8" y="250.4">GP28</text>
<text x="151.7" y="249">34</text>
<text x="166.7" y="250.3">AGCSIG</text>
<text x="255.4" y="248.6">CS</text>
<text x="22.4" y="257.5">ENC1A</text>
<text x="25.7" y="254">GND</text>
<text x="117.9" y="256">9</text>
<text x="122.4" y="257.5">GP6</text>
<text x="140.8" y="257.5">GP27</text>
<text x="151.7" y="256">32</text>
<text x="166.5" y="257.5">QSDQ</text>
<text x="166.6" y="254">GND</text>
<text x="254.5" y="252.2">RST</text>
<text x="255.3" y="255.7">DC</text>
<text x="22.4" y="261">ENC1B</text>
<text x="115.9" y="263.1">11</text>
<text x="115.9" y="259.6">10</text>
<text x="122.4" y="261">GP7</text>
<text x="140.8" y="261">GP26</text>
<text x="151.7" y="259.6">31</text>
<text x="166.6" y="261.1">QSDI</text>
<text x="254.3" y="259.3">3VD</text>
<text x="22.4" y="264.5">ENC2A</text>
<text x="22.4" y="268">ENC2B</text>
<text x="115.9" y="266.6">12</text>
<text x="122.4" y="268">GP9</text>
<text x="122.4" y="264.5">GP8</text>
<text x="140.8" y="268">GP22</text>
<text x="151.7" y="266.6">29</text>
<text x="18.8" y="275.1">ENCBUT1</text>
<text x="26" y="271.6">GND</text>
<text x="115.9" y="273.7">14</text>
<text x="122.4" y="275.1">GP10</text>
<text x="140.8" y="275.1">GP21</text>
<text x="151.7" y="273.7">27</text>
<text x="166.6" y="275.1">RST</text>
<text x="166.6" y="271.6">GND</text>
<text x="18.8" y="278.6">ENCBUT2</text>
<text x="115.9" y="280.7">16</text>
<text x="115.9" y="277.2">15</text>
<text x="122.4" y="278.6">GP11</text>
<text x="140.8" y="278.6">GP20</text>
<text x="151.7" y="277.2">26</text>
<text x="151.7" y="280.7">25</text>
<text x="166.8" y="278.6">DC</text>
<text x="19.9" y="282.2">DSENSE</text>
<text x="20.1" y="285.7">CWSIDE</text>
<text x="115.9" y="284.3">17</text>
<text x="122.4" y="285.7">GP13</text>
<text x="122.4" y="282.2">GP12</text>
<text x="140.8" y="282.2">GP19</text>
<text x="140.8" y="285.7">GP18</text>
<text x="151.7" y="284.3">24</text>
<text x="166.8" y="282.1">MOSI</text>
<text x="166.9" y="285.7">SCK</text>
<text x="23.6" y="292.4">MUTE</text>
<text x="25.6" y="289.2">GND</text>
<text x="115.9" y="291.3">19</text>
<text x="122.4" y="292.7">GP14</text>
<text x="140.8" y="292.7">GP17</text>
<text x="151.7" y="291.3">22</text>
<text x="166.6" y="289.2">GND</text>
<text x="166.9" y="292.7">CS</text>
<text x="261.6" y="291">3VD</text>
<text x="115.9" y="294.9">20</text>
<text x="122.4" y="296.3">GP15</text>
<text x="140.8" y="296.3">GP16</text>
<text x="151.7" y="294.9">21</text>
<text x="166.8" y="296.2">MISO</text>
<text x="260" y="312.1">MISO</text>
<text x="230.3" y="340.4">PADA</text>
<text x="230.4" y="347.4">PADB</text>
<text x="233" y="350.9">GND</text>
</g>
<g font-size="3.2">
<text x="86" y="49.7">8</text>
<text x="89.5" y="51.4">GND</text>
<text x="220.1" y="49.7">8</text>
<text x="223.6" y="51.4">GND</text>
<text x="48.1" y="58.1">GND</text>
<text x="58.6" y="56.7">8</text>
<text x="182.2" y="58.1">GND</text>
<text x="192.6" y="56.7">8</text>
<text x="274.7" y="227.8">1</text>
<text x="274.7" y="231.4">2</text>
<text x="141.9" y="236.3">GND</text>
<text x="151.7" y="234.9">38</text>
<text x="274.7" y="234.9">3</text>
<text x="274.7" y="238.4">4</text>
<text x="274.7" y="241.9">5</text>
<text x="274.7" y="245.5">6</text>
<text x="274.7" y="249">7</text>
<text x="117.9" y="252.5">8</text>
<text x="122.4" y="253.9">GND</text>
<text x="141.9" y="253.9">GND</text>
<text x="151.7" y="252.5">33</text>
<text x="274.7" y="252.5">8</text>
<text x="274.7" y="256">9</text>
<text x="274.7" y="259.6">10</text>
<text x="115.9" y="270.2">13</text>
<text x="122.4" y="271.6">GND</text>
<text x="141.9" y="271.6">GND</text>
<text x="151.7" y="270.2">28</text>
<text x="115.9" y="287.8">18</text>
<text x="151.7" y="287.8">23</text>
<text x="122.4" y="289.2">GND</text>
<text x="141.9" y="289.2">GND</text>
<text x="136.9" y="298" transform="rotate(-90 136.9 298)">GND</text>
<text x="135.5" y="304.5" transform="rotate(-90 135.5 304.5)">42</text>
</g>
<g font-size="3.2" fill="#f00">
<text x="29.1" y="56.7">16</text>
<text x="36.3" y="58.1">VCC</text>
<text x="163.2" y="56.7">16</text>
<text x="170.4" y="58.1">VCC</text>
<text x="189.7" y="128.7">CWSIDE</text>
<text x="151.7" y="227.8">40</text>
<text x="140.4" y="229.2">VBUS</text>
<text x="140.8" y="232.8">VSYS</text>
<text x="151.7" y="231.4">39</text>
<text x="134.2" y="243.3">3V3_OUT</text>
<text x="151.7" y="241.9">36</text>
</g>
<g font-size="3.2" fill="#060">
<text x="79.4" y="94.1">(CWMIC = route CW tone to mic or mute mic)</text>
<text x="178.5" y="257.5">(from QSD Q signal - analogue input)</text>
<text x="178.5" y="260.6">(from QSD I signal - analogue input)</text>
<text x="178.5" y="275.1">(LCD)</text>
<text x="178.5" y="279">(LCD)</text>
<text x="7.8" y="285.7">(PWM)</text>
<text x="178.5" y="282.2">(LCD)</text>
<text x="178.5" y="285.7">(LCD)</text>
<text x="178.5" y="292.7">(LCD)</text>
<text x="7.8" y="296.3">(PWM) CWTONE</text>
<text x="178.5" y="295.9">(LCD)</text>
</g>
<g font-size="3.2" fill="#f6f">
<text x="136.6" y="239.8">3V3_EN</text>
<text x="151.7" y="238.4">37</text>
</g>
<g font-size="3.2" fill="#0f0">
<text x="151.7" y="245.5">35</text>
<text x="132.2" y="246.9">ADC_VREF</text>
</g>
<g font-size="3.2" fill="#f0f">
<text x="151.7" y="263.1">30</text>
<text x="142.3" y="264.5">RUN</text>
</g>
<g font-size="3.2" fill="#f90">
<text x="133.3" y="298" transform="rotate(-90 133.3 298)">SWCLK</text>
<text x="131.9" y="304.5" transform="rotate(-90 131.9 304.5)">41</text>
</g>
<g font-size="3.2" fill="#fc0">
<text x="140.4" y="298" transform="rotate(-90 140.4 298)">SWDIO</text>
<text x="139" y="304.5" transform="rotate(-90 139 304.5)">43</text>
</g>
<g font-size="2.1" fill="#a54b4b">
<text x="250" y="338.6">2</text>
<text x="250" y="345.7">3</text>
<text x="250" y="342.1">4</text>
<text x="250" y="349.2">1</text>
</g>
<g font-size="1.8" fill="#00f">
<text x="261.7" y="40.1">TP</text>
<text x="261.7" y="43.7">TP</text>
<text x="261.7" y="47.2">TP</text>
<text x="34.3" y="232.4">TP</text>
<text x="162.9" y="267.7">TP</text>
</g>
</svg>
